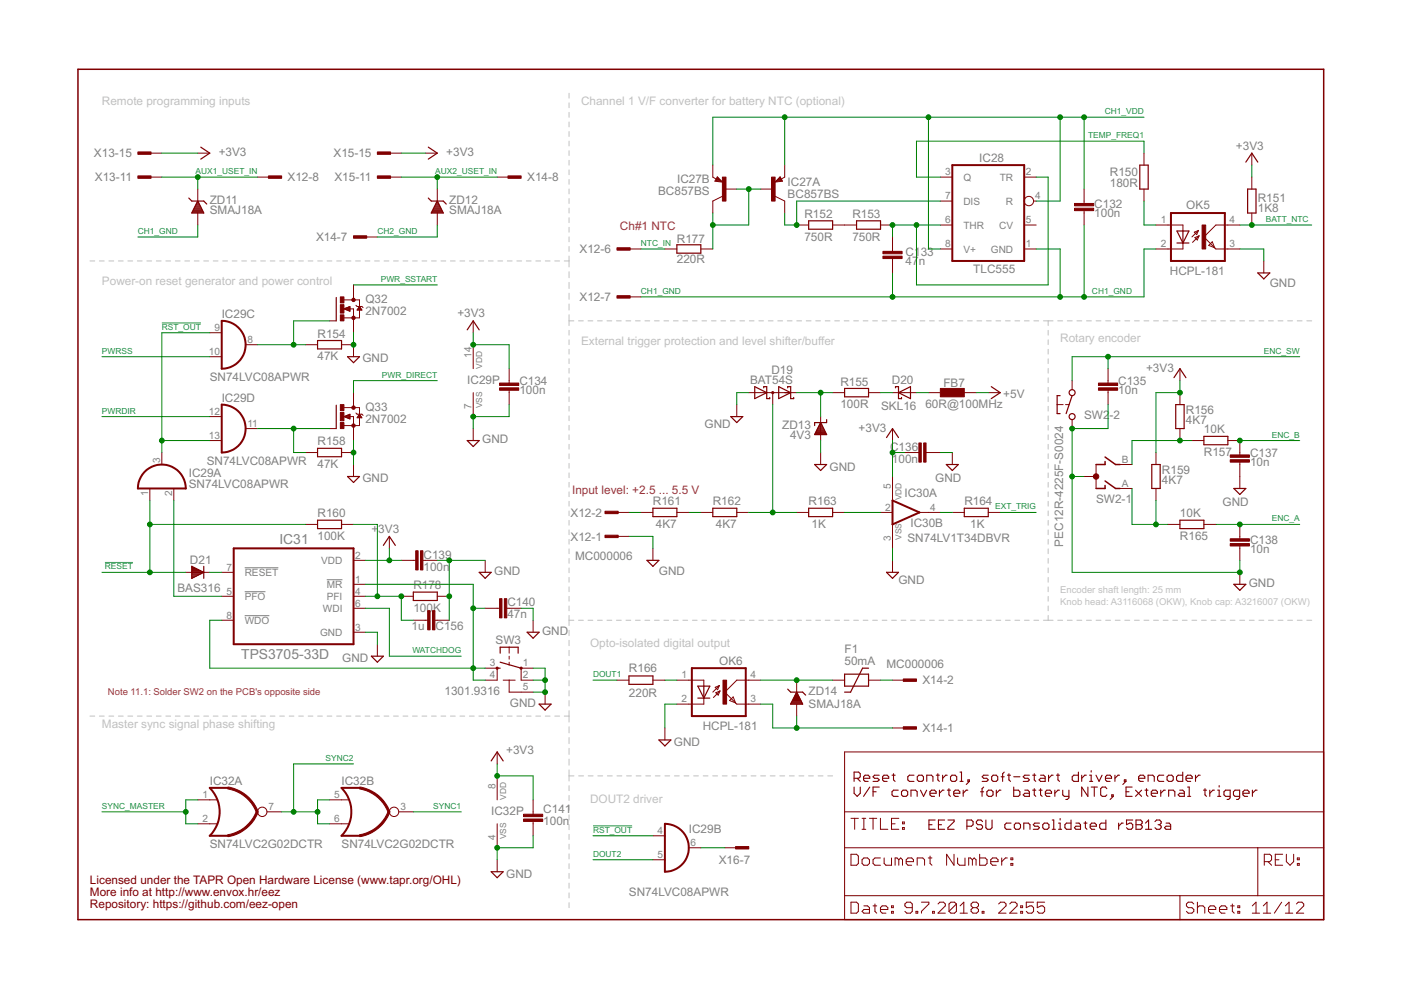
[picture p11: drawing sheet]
<svg xmlns="http://www.w3.org/2000/svg" width="297mm" height="210mm" viewBox="0 0 297 210" stroke-linecap="round" stroke-linejoin="round" font-family="sans-serif">
<g fill="none" stroke="#c0c0c0" stroke-width=".21">
<path d="M120.6 19.8v1M120.6 21.8v1M120.6 23.8v1.1M120.6 25.9v1M120.6 27.9v1M120.6 29.9v1M120.6 32v1M120.6 34v1M120.6 36v1M120.6 38.1v1M19.1 55.3h1M21.1 55.3h1"/>
<path d="M23.1 55.3h1M25.1 55.3h1M27.1 55.3h1M29.1 55.3h1M31.1 55.3h1.1M33.1 55.3h1.1M35.2 55.3h1M37.2 55.3h1M39.2 55.3h1M41.2 55.3h1M43.2 55.3h1M45.2 55.3h1"/>
<path d="M47.2 55.3h1M49.2 55.3h1M51.2 55.3h1.1M53.3 55.3h1M55.3 55.3h1M57.3 55.3h1M59.3 55.3h1M61.3 55.3h1M63.3 55.3h1M65.3 55.3h1M67.4 55.3h.9M69.4 55.3h1"/>
<path d="M71.4 55.3h1M73.4 55.3h1M75.4 55.3h1M77.4 55.3h1M79.4 55.3h1M81.4 55.3h1M83.4 55.3h1.1M85.4 55.3h1.1M87.5 55.3h1M89.5 55.3h1M91.5 55.3h1M93.5 55.3h1"/>
<path d="M95.5 55.3h1M97.5 55.3h1M99.5 55.3h1M101.5 55.3h1.1M103.5 55.3h1.1M105.6 55.3h1M107.6 55.3h1M109.6 55.3h1M111.6 55.3h1M113.6 55.3h1M115.6 55.3h1M117.6 55.3h1"/>
<path d="M119.6 55.3h1M120.6 40.1v1M120.6 42.1v1M120.6 44.1v1.1M120.6 46.2v1M120.6 48.2v1M120.6 50.2v1.1M120.6 52.3v1M120.6 54.3v2.3M120.6 57.6v1.3M120.6 59.9v1.3M120.6 62.2v1.3"/>
<path d="M120.6 64.5v1.2M120.6 66.7v2.3M120.6 70v1.1M120.6 72.1v1M120.6 74.1v1M120.6 76.1v1M120.6 78.1v1M120.6 68h1.1M122.7 68h1M124.7 68h1M126.7 68h1M128.7 68h1"/>
<path d="M130.7 68h1M132.7 68h1M134.7 68h1M136.7 68h1.1M138.7 68h1.1M140.8 68h1M142.8 68h1M144.8 68h1M146.8 68h1M148.8 68h1M150.8 68h1M152.8 68h1"/>
<path d="M154.9 68h1M156.9 68h1M158.9 68h1M160.9 68h1M162.9 68h1M164.9 68h1M166.9 68h1M168.9 68h1M170.9 68h1.1M173 68h1M175 68h1M177 68h1"/>
<path d="M179 68h1M181 68h1M183 68h1M185 68h1M187 68h1M189 68h1.1M191.1 68h1M193.1 68h1M195.1 68h1M197.1 68h1M199.1 68h1M201.1 68h1"/>
<path d="M203.1 68h1M205.1 68h1M207.1 68h1.1M209.1 68h1.1M211.2 68h1M213.2 68h1M215.2 68h1M217.2 68h1M219.2 68h1M221.2 68h2.1M222.2 68v1M222.2 70v1.1"/>
<path d="M222.2 72.1v1M222.2 74.1v1M222.2 76.1v1M222.2 78.1v1M224.3 68h1M226.3 68h1M228.3 68h1.1M230.4 68h1M232.4 68h1M234.4 68h1.1M236.5 68h1M238.5 68h1"/>
<path d="M240.5 68h1.1M242.5 68h1.1M244.6 68h1M246.6 68h1M248.6 68h1.1M250.7 68h1M252.7 68h1M254.7 68h1.1M256.8 68h1M258.8 68h1M260.8 68h1.1M262.8 68h1.1"/>
<path d="M264.9 68h1M266.9 68h1M268.9 68h1.1M271 68h1M273 68h1M275 68h1.1M277.1 68h1M120.6 80.1v1M120.6 82.1v1M120.6 84.1v1.1M120.6 86.1v1.1M120.6 88.2v1"/>
<path d="M120.6 90.2v1M120.6 92.2v1M120.6 94.2v1M120.6 96.2v1M120.6 98.3v1M222.2 80.1v1M222.2 82.1v1M222.2 84.1v1.1M222.2 86.1v1.1M222.2 88.2v1M222.2 90.2v1M222.2 92.2v1"/>
<path d="M222.2 94.2v1M222.2 96.2v1M222.2 98.3v1M120.6 100.3v1M120.6 102.3v1M120.6 104.3v1M120.6 106.3v1M120.6 108.3v1M120.6 110.3v1.1M120.6 112.4v1M120.6 114.4v1M120.6 116.4v1"/>
<path d="M120.6 118.4v1M222.2 100.3v1M222.2 102.3v1M222.2 104.3v1M222.2 106.3v1M222.2 108.3v1M222.2 110.3v1.1M222.2 112.4v1M222.2 114.4v1M222.2 116.4v1M222.2 118.4v1M120.6 120.4v1"/>
<path d="M120.6 122.4v1M120.6 124.4v1.1M120.6 126.4v1.1M120.6 128.5v1M120.6 130.5v2.1M120.6 133.6v1.2M120.6 135.8v1.1M120.6 137.9v1.1M120.6 131.5h1.1M122.7 131.5h1M124.7 131.5h1M126.7 131.5h1"/>
<path d="M128.7 131.5h1M130.7 131.5h1M132.7 131.5h1M134.7 131.5h1M136.7 131.5h1.1M138.7 131.5h1.1M140.8 131.5h1M142.8 131.5h1M144.8 131.5h1M146.8 131.5h1M148.8 131.5h1M150.8 131.5h1"/>
<path d="M152.8 131.5h1M154.9 131.5h1M156.9 131.5h1M158.9 131.5h1M160.9 131.5h1M162.9 131.5h1M164.9 131.5h1M166.9 131.5h1M168.9 131.5h1M170.9 131.5h1.1M173 131.5h1M175 131.5h1"/>
<path d="M177 131.5h1M179 131.5h1M181 131.5h1M183 131.5h1M185 131.5h1M187 131.5h1M189 131.5h1.1M191.1 131.5h1M193.1 131.5h1M195.1 131.5h1M197.1 131.5h1M199.1 131.5h1"/>
<path d="M201.1 131.5h1M203.1 131.5h1M205.1 131.5h1M207.1 131.5h1.1M209.1 131.5h1.1M211.2 131.5h1M213.2 131.5h1M215.2 131.5h1M217.2 131.5h1M219.2 131.5h1M221.2 131.5h2.1M222.2 120.4v1"/>
<path d="M222.2 122.4v1M222.2 124.4v1.1M222.2 126.4v1.1M222.2 128.5v1M222.2 130.5v1M224.3 131.5h1M226.3 131.5h1M228.3 131.5h1.1M230.4 131.5h1M232.4 131.5h1M234.4 131.5h1.1M236.5 131.5h1"/>
<path d="M238.5 131.5h1M240.5 131.5h1.1M242.5 131.5h1.1M244.6 131.5h1M246.6 131.5h1M248.6 131.5h1.1M250.7 131.5h1M252.7 131.5h1M254.7 131.5h1.1M256.8 131.5h1M258.8 131.5h1M260.8 131.5h1.1"/>
<path d="M262.8 131.5h1.1M264.9 131.5h1M266.9 131.5h1M268.9 131.5h1.1M271 131.5h1M273 131.5h1M275 131.5h1.1M277.1 131.5h1M19.1 151.8h1M21.1 151.8h1M23.1 151.8h1M25.1 151.8h1"/>
<path d="M27.1 151.8h1M29.1 151.8h1M31.1 151.8h1.1M33.1 151.8h1.1M35.2 151.8h1M37.2 151.8h1M39.2 151.8h1M41.2 151.8h1M43.2 151.8h1M45.2 151.8h1M47.2 151.8h1M49.2 151.8h1"/>
<path d="M51.2 151.8h1.1M53.3 151.8h1M55.3 151.8h1M57.3 151.8h1M59.3 151.8h1M61.3 151.8h1M63.3 151.8h1M65.3 151.8h1M67.4 151.8h.9M69.4 151.8h1M71.4 151.8h1M73.4 151.8h1"/>
<path d="M75.4 151.8h1M77.4 151.8h1M79.4 151.8h1M81.4 151.8h1M83.4 151.8h1.1M85.4 151.8h1.1M87.5 151.8h1M89.5 151.8h1M91.5 151.8h1M93.5 151.8h1M95.5 151.8h1M97.5 151.8h1"/>
<path d="M99.5 151.8h1M101.5 151.8h1.1M103.5 151.8h1.1M105.6 151.8h1M107.6 151.8h1M109.6 151.8h1M111.6 151.8h1M113.6 151.8h1M115.6 151.8h1M117.6 151.8h1M119.6 151.8h1M120.6 140v1.2"/>
<path d="M120.6 142.2v1.1M120.6 144.3v1.1M120.6 146.4v1.2M120.6 148.5v1.2M120.6 150.7v2.4M120.6 154.1v1.3M120.6 156.4v1.3M120.6 158.7v1.3M120.6 161v1.2M120.6 163.2v2.4M120.6 166.6v1M120.6 168.7v1"/>
<path d="M120.6 170.7v1.1M120.6 172.8v1M120.6 174.9v1M120.6 176.9v1.1M120.6 179v1M120.6 164.5h1.1M122.7 164.5h1M124.7 164.5h1.1M126.7 164.5h1.1M128.8 164.5h1M130.8 164.5h1M132.8 164.5h1.1"/>
<path d="M134.9 164.5h1M136.9 164.5h1M138.9 164.5h1.1M141 164.5h1M143 164.5h1M145 164.5h1M147.1 164.5h1M149.1 164.5h1M151.1 164.5h1M153.1 164.5h1.1M155.2 164.5h1M157.2 164.5h1"/>
<path d="M159.2 164.5h1.1M161.3 164.5h1M163.3 164.5h1M165.3 164.5h1.1M167.4 164.5h1M169.4 164.5h1M171.4 164.5h1.1M173.5 164.5h1M175.5 164.5h1M120.6 181v1.1M120.6 183.1v1.1M120.6 185.2v1"/>
<path d="M120.6 187.2v1.1M120.6 189.3v1.1M120.6 191.4v1"/>
</g>
<path d="M51.9 120.4h7.1M51.9 125.5h4.4M51.9 130.5h5.2M69.3 122.9h3.3" fill="none" stroke="#808080" stroke-width=".21"/>
<g fill="none" stroke="#800000" stroke-width=".23">
<path d="M181.1 165h1l.3-.3v-.7l-.3-.3h-1v2M181.1 166.9v1.3l.6 .6 .7-.6v-1.3M181.7 165l.7 .7M183.1 165h1.3v-.3l-.3-.3h-.7l-.3 .3v.7l.3 .3h.7M184.4 166.9l-1.3 1.9M185.1 167.9h.7M186.4 164.4h-1l-.3 .3 .3 .3h.7l.3 .4-.3 .3h-1M186.4 166.9h-1.3v1.9M187.1 165h1.3v-.3l-.3-.3h-.7l-.3 .3v.7l.3 .3h.7M189.1 164.4h.7M189.4 164v1.4l.4 .3M190.4 167.5h-1l-.3 .4v.6l.3 .3h1"/>
<path d="M191.1 167.9l.4-.4h.6l.3 .4v.6l-.3 .3h-.6l-.4-.3zM193.1 168.8v-1.3h1l.4 .4v.9M193.8 164.4h-1l-.3 .3v.7l.3 .3h1M194.5 164.7l.3-.3h.7l.3 .3v.7l-.3 .3h-.7l-.3-.3zM195.2 167.5l.6 1.3 .7-1.3M196.5 165.7v-1.3h1l.3 .3v1M197 174.9h.6M197.2 168.2h1.3v-.3l-.4-.4h-.6l-.3 .4v.6l.3 .3h.6M198.3 173.9h-1.3v1.9h1.3M198.5 164.4h.7M198.8 164v1.4l.4 .3M199 174.9h.6"/>
<path d="M199.2 167.5v1.3M199.9 164.4v1.3M200.2 167.5h-.4l-.6 .7M200.3 173.9h-1.3v1.9h1.3M200.8 164.4h-.3l-.6 .6M200.9 167.5h.6M201 173.9h1.3v.3l-1.3 1.3v.3h1.3M201.2 167.2v1.3l.3 .3M201.8 164.4h.7l.3 .3v.7l-.3 .3h-.7l-.3-.3v-.7zM202.2 168.2h1.3v-.3l-.3-.4h-.7l-.3 .4v.6l.3 .3h.7M203.5 163.7h.4v2M203.5 165.7h.7"/>
<path d="M204.2 167.5v1.3M205 175.2h1l.3-.3v-.7l-.3-.3h-1v1.9M205.2 167.5h-.3l-.7 .7M205.2 165.4h.3v.3h-.3zM205.5 165.7l-.6 .6M207.9 167.9h.7M208.3 174.2l-.3-.3h-.7l-.3 .3v.3l.3 .4h.7l.3 .3v.3l-.3 .3h-.7l-.3-.3M208.6 166.9l-.4 .3v1.6M209 173.9v1.6l.3 .3h.7l.3-.3v-1.6M209.5 164.4h-.9l-.4 .3 .4 .3h.6l.3 .4-.3 .3h-1M209.6 167.5h.6l.3 .4v.6l-.3 .3h-.6l-.4-.3v-.6zM210.6 164.4h.6l.3 .3v.7l-.3 .3h-.6l-.4-.3v-.7z"/>
<path d="M211.2 167.5v1.3M212.2 167.5h-.3l-.7 .7M212.3 164.7h.6M212.9 163.7l-.3 .3v1.7M213.6 164.4h.6M213.9 164v1.4l.3 .3M214.4 174.5h-1l-.4 .4v.6l.4 .3h1M214.9 164.7h1.3M214.9 166.9v1.9h1l.3-.3v-.6l-.3-.4h-1M215.4 174.5h.6l.4 .4v.6l-.4 .3h-.6l-.3-.3v-.6zM217.1 175.8v-1.3h.9l.4 .4v.9M217.3 167.5h.6l.3 .4v.9h-.9l-.4-.3 .4-.3h.9"/>
<path d="M218.2 164.4h-.9l-.4 .3 .4 .3h.6l.3 .4-.3 .3h-1M218.9 164.4h.7M218.9 167.5h.7M219.3 164v1.4l.3 .3M219.3 167.2v1.3l.3 .3M220.3 167.5h.7M220.4 174.5h-1l-.3 .4 .3 .3h.6l.4 .3-.4 .3h-.9M220.6 164.4h.7l.3 .3v1h-1l-.3-.3 .3-.4h1M220.6 167.2v1.3l.4 .3M221.4 174.5h.7l.3 .4v.6l-.3 .3h-.7l-.3-.3v-.6zM221.6 168.2h1.3v-.3l-.3-.4h-.6l-.4 .4v.6l.4 .3h.6M222.3 164.4v1.3"/>
<path d="M223.1 173.9h.3v1.9M223.1 175.8h.7M223.3 164.4h-.3l-.7 .6M223.6 167.5v1.3M224 164.4h.6M224.3 164v1.4l.3 .3M224.4 175.8h.7M224.4 174.5h.4v1.3M224.6 167.5h-.3l-.7 .7M224.8 173.5v.4M225.3 167.5v1l.4 .3h.9M226.6 167.5v1.7l-.3 .3h-.3"/>
<path d="M227.1 173.9v1.9h-1l-.3-.3v-.6l.3-.4h1M228.1 174.5h.7l.3 .4v.9h-1l-.3-.3 .3-.3h1M228.6 163.7v2h-.9l-.4-.3v-.7l.4-.3h.9M229.3 164.4v1.3M229.8 174.5h.7M230.1 174.2v1.3l.4 .3M230.3 164.4h-.3l-.7 .6M230.7 166.9v1.9l-1.4-1.9v1.9M231 165.7h.7M231 164.4h.4v1.3M231.1 175.2h1.4v-.3l-.4-.4h-.6l-.4 .4v.6l.4 .3h.6M231.4 163.4v.3"/>
<path d="M231.4 166.9h1.3M232 166.9v1.9M232.4 164.4l.6 1.3 .7-1.3M234.4 165h1.3v-.3l-.3-.3h-.7l-.3 .3v.7l.3 .3h.7M234.5 173.9v1.9h-1l-.3-.3v-.6l.3-.4h1M234.7 167.2l-.3-.3h-.7l-.3 .3v1.3l.3 .3h.7l.3-.3M235.7 168.5h.3v.3h-.3zM236 168.8l-.6 .7M236.4 164.4v1.3M237.2 174.5v1.3M237.4 164.4h-.4l-.6 .6M238.1 174.5h-.3l-.6 .7"/>
<path d="M238.4 165.4h.3v.3h-.3zM238.7 165.7l-.6 .6M238.7 167.9h.7M240 166.9h-1.3v1.9h1.3M240.2 173.9h-1.4v1l.7-.4h.3l.4 .4v.6l-.4 .3h-.6l-.4-.3M240.7 167.5l1.3 1.3M240.9 173.9h1l.3 .3v.3l-.3 .4 .3 .3v.3l-.3 .3h-1zM240.9 174.9h1M241.4 165h1.3v-.3l-.3-.3h-.7l-.3 .3v.7l.3 .3h.7M242 167.5l-1.3 1.3M242.8 167.5h.6M242.9 175.8h1.3"/>
<path d="M242.9 174.5l.6-.6v1.9M243.1 167.2v1.3l.3 .3M243.4 165.7v-1.3h1l.3 .3v1M244.1 168.2h1.3v-.3l-.3-.4h-.7l-.3 .4v.6l.3 .3h.7M244.9 174.2l.3-.3h.7l.3 .3v.3l-.3 .4M245.5 174.9h.4M245.9 174.9l.3 .3v.3l-.3 .3h-.7l-.3-.3M246.1 167.5v1.3M246.7 164.4h-.9l-.4 .3v.7l.4 .3h.9M247.1 167.5h-.3l-.7 .7M247.2 174.5h.7l.3 .4v.9h-1l-.3-.3 .3-.3h1M247.4 164.7l.4-.3h.6l.4 .3v.7l-.4 .3h-.6l-.4-.3z"/>
<path d="M247.8 168.8v-1.3h1l.3 .4v.9M250.1 167.5h.7l.3 .4v.9h-1l-.3-.3 .3-.3h1M250.8 163.7v2h-1l-.4-.3v-.7l.4-.3h1M251.5 165h1.3v-.3l-.3-.3h-.7l-.3 .3v.7l.3 .3h.7M251.8 166.9h.3v1.9M251.8 168.8h.7M253.5 164.4v1.3M254.5 164.4h-.4l-.6 .6M255.2 167.5h.6M255.5 167.2v1.3l.3 .3M256.5 167.5v1.3M257.5 167.5h-.3l-.7 .7"/>
<path d="M258.2 167.5h.3v1.3M258.2 168.8h.6M258.5 166.6v.3M260.8 168.8h-1l-.3-.3v-.6l.3-.4h1v1.7l-.3 .3h-.3M262.8 168.8h-.9l-.4-.3v-.6l.4-.4h.9v1.7l-.3 .3h-.3M263.5 168.2h1.3v-.3l-.3-.4h-.6l-.4 .4v.6l.4 .3h.6M265.5 167.5v1.3M266.5 167.5h-.3l-.7 .7"/>
</g>
<g fill="none" stroke="#800000" stroke-width=".42">
<path d="M201.9 35h15.2v20.3h-15.2zM248.3 45.2h11.4v10.1h-11.4zM47 68a5.1 5.1 0 0 1 5.1 5.1 5.1 5.1 0 0 1-5.1 5.1zM47 85.8a5.1 5.1 0 0 1 5.1 5.1 5.1 5.1 0 0 1-5.1 5zM30.6 100.1a5.1 5.1 0 0 1 5.6-1.2 5.1 5.1 0 0 1 3.2 4.7h-10.2a5.1 5.1 0 0 1 1.4-3.5zM49.6 116.3h25.4v20.3h-25.4zM189.2 106.1l5.7 2.5-5.7 2.6zM146.7 141.7h11.4v10.1h-11.4zM48.3 167h-3.8a7.2 7.2 0 0 1 0 10.2h3.8M76.2 167h-3.8a7.2 7.2 0 0 1 0 10.2h3.8M141 174.7a5.1 5.1 0 0 1 5 5 5.1 5.1 0 0 1-5 5.1z"/>
<circle cx="163.8" cy="83.2" r=".13"/>
<circle cx="105.4" cy="141.7" r=".13"/>
<circle cx="110.5" cy="141.7" r=".13"/>
</g>
<g fill="none" stroke="#800000" stroke-width=".21">
<path d="M31.8 37.5h2.5M31.8 32.5h2.5M41.9 32.5h2.6M54.6 37.5h2.6M82.5 37.5h2.6M82.5 32.5h2.6M90.2 32.5h2.5M105.4 37.5h2.5M151.1 35v2.5l.7 .5M152.1 37.5l1.1 1.1-1.6-.2zM165.4 37.5l.5 .9-1.6 .2zM166.4 35v2.5l-.8 .5"/>
<path d="M199.4 37.5h2.5M217.1 37.5h2.6M242.5 32.5v2.5M265.4 32.5v2.5M265.4 37.5v2.6M41.9 40.1v2.5M41.9 45.2v2.5M77.5 50.2h2.5M92.7 40.1v2.5M92.7 45.2v2.5M133.3 52.8h2.6M141 52.8h2.5"/>
<path d="M148.6 52.8h2.5M153.2 41.6l-2.1 1v2.6M153.7 40.1h2.5M161.3 40.1h2.5M164.3 41.6l2.1 1v2.6M168.9 47.7h2.5M176.5 47.7h5.1M186.7 47.7h2.5M189.2 50.2v3.1M189.2 54.8v3.1M199.4 42.6h2.5M199.4 47.7h2.5"/>
<path d="M199.4 52.8h2.5M217.1 47.7h2.6M217.1 52.8h2.6M219.1 42.6h.6M229.8 40.1v3M229.8 44.7v3M242.5 40.1v2.5M245.1 47.7h5.7v1.3M250.8 51.5v1.3h-5.7M253.2 49.2l.9-.3-.4 .8zM253.3 50.4l.9-.4-.3 .9zM254.1 48.9l-1.4 1.3"/>
<path d="M254.2 50l-1.4 1.4M257 51.3l.5 1.2-1.2-.5zM262.9 47.7h-5.1l-2.6 2.5 2.6 2.6h5.1M265.4 45.2v2.5M267.9 55.3v2.6M44.5 70.5h2.5M44.5 75.6h2.5M52.1 73.1h2.5M64.8 73.1h2.5M69.9 68h1.4M72.4 73.1h2.6v2.5M72.9 65.5l1.3-.5v1z"/>
<path d="M72.9 63.6h3.3v3.8h-3.3M73 65.4h1.2M73.1 65.6h1.1M73.3 65.3h.9M73.4 65.7h.8M73.6 65.2h.6M73.7 65.8h.5M73.9 65.1h.3M74 65.9h.2M74.1 65.5h.9v5M75 60.4v3.2M75.5 64.7l.2 .3h1l.3 .2"/>
<path d="M75.7 65.7h1M75.8 65.6h.8M75.9 65.4h.6M76 65.3h.5M76.1 65.2h.3M76.1 65.1h.2M76.2 65l.5 .7h-1zM100.3 68v2.5M100.3 73.1v5.1M107.9 78.2v3M133.3 62.9h2.6M234.9 78.2v3"/>
<path d="M250.2 78.2v2.5M34.3 95.9v2.6M44.5 88.3h2.5M44.5 93.4h2.5M52.1 90.9h2.5M64.8 95.9h2.5M69.9 90.9h1.4M72.4 95.9h2.6M72.9 88.3l1.3-.5v1zM72.9 86.4h3.3v3.8h-3.3M73 88.4h1.2M73.1 88.2h1.1"/>
<path d="M73.3 88.5h.9M73.4 88.1h.8M73.6 88.6h.6M73.7 88h.5M73.9 88.7h.3M74 87.9h.2M74.1 88.3h.9v5.1M75 83.2v3.2M75 98.5v2.5M75.5 87.6l.2 .2h1l.3 .3M75.8 88.5h.8M75.9 88.4h.7"/>
<path d="M75.9 88.2h.6M76 88.1h.4M76.1 88h.2M76.2 87.9h.1M76.2 87.8l.5 .8h-1zM100.3 83.2v5.1M100.3 90.9v2.5M107.9 82.7v3.1M156.2 85.8v2.5M158.7 83.2h10.2M163.8 83.2v2.6M174 88.3v5.1"/>
<path d="M174 95.9v2.6M176.5 83.2h2.6M184.1 83.2h2.6M189.2 90.9v2.5M189.2 83.2h5.1M191.8 95.9h3M196.3 95.9h3.1M196.8 83.2h2.6M201.9 95.9v2.6M204.4 83.2h2.6M209.5 83.2h2.6M224.1 85.8h1.3"/>
<path d="M225.9 85.8h.8M227.3 80.7v1.9M227.3 89v1.9M232.4 98.5v5.1M234.9 82.7v3.1M237.5 98.5h2.5M245.1 95.9v2.6M250.2 83.2v2.6M250.2 90.9v2.5M252.7 93.4h2.5M260.3 93.4h2.6v3.1M262.9 98v5.6"/>
<path d="M31.8 103.6v2.5M36.9 103.6v2.5M64.8 111.2h2.5M72.4 111.2h2.6M75 118.8h2.5M82.5 113.7v2.6M85.1 118.8h3M89.7 118.8h3M102.9 118.8v2.5M130.8 108.6h2.5M130.8 113.7h2.5M135.9 108.6h2.5"/>
<path d="M138.4 116.3v2.5M143.5 108.6h2.5M148.6 108.6h2.5M156.2 108.6h2.5M168.9 108.6h2.5M176.5 108.6h2.6M186.7 108.6h2.5M189.2 101v5.1M189.2 111.2v5.1M189.2 118.8v2.5M194.9 108.6h4.5M201.9 108.6h2.5"/>
<path d="M209.5 108.6h2.6M229.8 101h2.6M237.5 103.6h2.5M245.1 103.6v2.5M247.6 111.2h2.6M255.2 111.2h2.6M262.9 111.2v3M262.9 115.8v3M39.4 121.3h5.1M47 126.4h2.6M47 121.3h2.6M47 131.5h2.6"/>
<path d="M75 123.9h2.5M75 126.4h2.5M75 129h2.5M75 134h2.5M80 136.6v2.5M85.1 126.4h2.5M87.6 131.5h3.1M92.2 131.5h3M92.7 126.4h2.5M102.9 129h3M107.4 129h3.1M107.9 137.2v1.3"/>
<path d="M107.9 139.1v.7M113 131.5v2.5M262.9 121.3v2.6M102.9 141.7h2.5v2.5h-2.5M105.4 159.4v2.6M106.7 144.2h2.5M107.9 140.4v.6M107.9 144.2v2.5h5.1M113 141.7h-2.5v2.5h2.5M115.6 146.7v2.6M130.8 144.2h2.5M138.4 144.2h2.6"/>
<path d="M141 154.3v2.6M143.5 144.2h5.7v1.3M149.2 148v1.3h-5.7M151.6 145.7l.9-.3-.4 .8zM151.8 146.9l.9-.4-.4 .9zM152.5 145.4l-1.4 1.3M152.7 146.5l-1.4 1.4M155.4 147.8l.6 1.2-1.3-.5zM161.3 144.2h-5.1l-2.5 2.5 2.5 2.6h5.1M168.9 144.2v2.5M168.9 149.3v2.5M176.5 144.2h2.6"/>
<path d="M179.1 159.4h101.5v35.6h-101.5zM184.1 144.2h2.6M189.2 144.2h2.6M189.2 154.3h2.6M41.9 174.7h4.1M41.9 169.6h4.1M56.6 172.1h3.1M69.9 174.7h4M69.9 169.6h4M84.5 172.1h3.1M105.4 164.5v5.1M105.4 174.7v5"/>
<path d="M113 169.6v3M113 174.2v3M138.4 177.2h2.6M146 179.7h2.6M153.7 179.7h2.5M179.1 179.7h101.5M179.1 172.1h101.5M180.4 173.5h1.6M181.2 173.5v2.3M182.8 173.5h.8M182.8 175.8h.8M183.2 173.5v2.3"/>
<path d="M184.3 173.5h1.6M185.1 173.5v2.3M186.7 173.5v2.3h1.5M189 174.7h.8M190.6 173.5h-1.6v2.3h1.6M191.3 175.5h.4v.3h-.4zM191.3 174.3h.4v.4h-.4zM266.7 179.7v10.2M105.4 182.3v2.5M138.4 182.3h2.6M179.1 189.9h101.5M180.4 181.1h1.2l.4 .4v1.6l-.4 .4h-1.2z"/>
<path d="M180.4 191.3h1.2l.4 .4v1.5l-.4 .4h-1.2zM182.8 182.3l.4-.4h.7l.4 .4v.8l-.4 .4h-.7l-.4-.4zM183.2 192.1h.7l.4 .3v1.2h-1.1l-.4-.4 .4-.4h1.1M185.1 192.1h.8M185.5 191.7v1.5l.4 .4M186.7 192.8h1.5v-.4l-.4-.3h-.8l-.3 .3v.8l.3 .4h.8M186.7 181.9h-1.2l-.4 .4v.8l.4 .4h1.2M187.5 181.9v1.2l.3 .4h1.2v-1.6M189 193.2h.4v.4h-.4zM189 192.1h.4v.3h-.4zM190.6 182.3l-.4-.4h-.4v1.6M190.6 182.3l.4-.4 .3 .4v1.2"/>
<path d="M190.6 182.3v1.2M192.1 182.7h1.6v-.4l-.4-.4h-.8l-.4 .4v.8l.4 .4h.8M193.4 192.4h-1.1l-.4-.3v-.4l.4-.4h.7l.4 .4v1.5l-.4 .4h-.7l-.4-.4M194.2 193.2h.4v.4h-.4zM194.5 183.5v-1.6h1.1l.4 .4v1.2M195.4 191.3h1.5v.4l-1.5 1.5v.4M196.8 181.9h.8M197.2 181.5v1.6l.4 .4M197.7 193.2h.4v.4h-.4zM198.9 191.7l.4-.4h.7l.4 .4v.4l-1.5 1.5h1.5M202.3 181.1v2.4l-1.6-2.4v2.4M202.8 191.7v1.5l-.4 .4h-.8l-.4-.4"/>
<path d="M202.8 191.7l-.4-.4h-.8l-.4 .4v1.5M202.8 191.7l-1.6 1.5M203 181.9v1.2l.4 .4h1.2v-1.6M203.6 193.6h1.5M203.6 192.1l.7-.8v2.3M206.2 182.3l-.4-.4h-.4v1.6M206.2 182.3v1.2M206.2 182.3l.3-.4 .4 .4v1.2M206.3 192.4l-.4 .4v.4l.4 .4h.8l.4-.4v-.4l-.4-.4M206.3 192.4l-.4-.3v-.4l.4-.4h.8l.4 .4v.4l-.4 .3M206.3 192.4h.8M207.7 181.1v2.4h1.2l.4-.4v-.8l-.4-.4h-1.2"/>
<path d="M208.2 193.2h.4v.4h-.4zM210.1 182.7h1.5v-.4l-.4-.4h-.8l-.3 .4v.8l.3 .4h.8M211.7 191.7l.4-.4h.8l.4 .4v.4l-1.6 1.5h1.6M212.4 181.9v1.6M213.6 181.9h-.4l-.8 .8M214.1 191.7l.4-.4h.7l.4 .4v.4l-1.5 1.5h1.5M214.3 183.1h.4v.4h-.4zM214.3 181.9h.4v.4h-.4zM216.4 193.2h.4v.4h-.4zM216.4 192.1h.4v.3h-.4zM219.1 191.3h-1.5v1.1l.8-.3h.4l.3 .3v.8l-.3 .4h-.8l-.4-.4M221.5 191.3h-1.6v1.1l.8-.3h.4l.4 .3v.8l-.4 .4h-.8l-.4-.4"/>
<path d="M250.2 189.9v5.1M253.1 191.7l-.4-.4h-.8l-.4 .4v.4l.4 .3h.8l.4 .4v.4l-.4 .4h-.8l-.4-.4M253.9 192.4l.4-.3h.8l.3 .3v1.2M253.9 191.3v2.3M256.2 192.8h1.6v-.4l-.4-.3h-.8l-.4 .3v.8l.4 .4h.8M258.6 192.8h1.5v-.4l-.4-.3h-.7l-.4 .3v.8l.4 .4h.7M260.9 192.1h.8M261.3 191.7v1.5l.4 .4M262.4 193.2h.4v.4h-.4zM262.4 192.1h.4v.3h-.4zM265.5 193.6h1.6M265.5 192.1l.8-.8v2.3"/>
<path d="M267.8 193.6h1.6M267.8 192.1l.8-.8v2.3M268.1 182.7h1.1l.4-.4v-.8l-.4-.4h-1.1v2.4M268.8 182.7l.8 .8M270.4 182.3h.8M271.7 191.3l-1.5 2.3M271.9 181.1h-1.5v2.4h1.5M272.5 193.6h1.6M272.5 192.1l.8-.8v2.3M272.7 181.1v1.6l.8 .8 .8-.8v-1.6M274.9 191.7l.4-.4h.7l.4 .4v.4l-1.5 1.5h1.5M275.1 183.1h.4v.4h-.4z"/>
<path d="M275.1 181.9h.4v.4h-.4z"/>
<circle cx="218.1" cy="42.6" r=".99"/>
<circle cx="55.6" cy="172.1" r=".99"/>
<circle cx="83.5" cy="172.1" r=".99"/>
</g>
<g fill="none" stroke="#800000" stroke-width=".25">
<path d="M42.6 31.2l1.9 1.3-1.9 1.2M90.8 31.2l1.9 1.3-1.9 1.2M152.1 38.2h.4l-.4-.3-.2 .4 1 .1-.8-.7-.3 .6M165.4 38.2h-.4l.4-.3 .2 .4-1 .1 .8-.7 .3 .6M241.7 35h1.7v5.1h-1.7zM264.1 34.4l1.3-1.9 1.3 1.9M40 42l.7 .6h2.5l.6 .7M40.7 45h2.4M40.9 44.8h2.1M41 44.6h1.9M41.1 44.3h1.7M41.2 44.1h1.5"/>
<path d="M41.3 43.9h1.3M41.4 43.7h1.1M41.5 43.5h.8M41.6 43.2h.6M41.7 43h.4M41.8 42.8h.2M41.9 42.6l1.3 2.6h-2.5zM90.8 42l.6 .6h2.6l.6 .7M91.5 45h2.4M91.6 44.8h2.2M91.8 44.6h1.9M91.9 44.3h1.7"/>
<path d="M92 44.1h1.5M92.1 43.9h1.2M92.2 43.7h1M92.3 43.5h.8M92.4 43.2h.6M92.5 43h.4M92.6 42.8h.2M92.7 42.6l1.3 2.6h-2.6zM143.5 51.9h5.1v1.8h-5.1zM171.4 46.8h5.1v1.8h-5.1zM181.6 46.8h5.1v1.8h-5.1zM249.5 49h2.6l-1.3 2.5z"/>
<path d="M249.5 51.5h2.6M250.8 49v2.5M264.5 40.1h1.8v5.1h-1.8zM266.7 57.9h2.5l-1.3 1.2zM67.3 72.2h5.1v1.8h-5.1zM71.3 63.1v4.9M73.7 75.6h2.5l-1.2 1.3zM99.1 69.9l1.2-1.9 1.3 1.9M67.3 95.1h5.1v1.7h-5.1zM71.3 85.9v5M99.1 93.4h2.5l-1.3 1.3zM154.9 88.3h2.6l-1.3 1.3z"/>
<path d="M160 82l2.6 1.2-2.6 1.3zM161.9 82.2v-.2h.7v2.5h.6v-.2M165.1 82l2.5 1.2-2.5 1.3zM167 82.2v-.2h.6v2.5h.7v-.2M172.7 98.5h2.6l-1.3 1.3zM172.8 91.9h2.3M173 91.7h2M173.1 91.4h1.8M173.2 91.2h1.6M173.3 91h1.4M173.4 90.8h1.2M173.5 90.6h1"/>
<path d="M173.6 90.3h.7M173.7 90.1h.5M173.8 89.9h.3M173.9 89.7h.1M174 89.6l1.3 2.5h-2.6zM175.3 89v.6h-2.6v.6M179.1 82.4h5v1.7h-5zM188 92.8l1.2-1.9 1.3 1.9M189.9 82.2v-.2h.6v2.5h.6v-.2M190.5 83.2l2.5-1.2v2.5zM200.6 98.5h2.6l-1.3 1.3zM210.2 82l1.9 1.2-1.9 1.3"/>
<path d="M224.8 83.9h-.7v3.8h.7M227.3 83.9l-1.3 3.8M244.2 98.5h1.8v5.1h-1.8zM248.9 80.1l1.3-1.9 1.2 1.9M249.3 85.8h1.8v5.1h-1.8zM255.2 92.5h5.1v1.8h-5.1zM67.3 110.3h5.1v1.8h-5.1zM73.7 101h2.5l-1.2 1.3zM81.3 115.6l1.2-1.9 1.3 1.9M137.2 118.8h2.5l-1.3 1.3zM138.4 107.8h5.1v1.7h-5.1zM151.1 107.8h5.1v1.7h-5.1z"/>
<path d="M171.4 107.8h5.1v1.7h-5.1zM204.4 107.8h5.1v1.7h-5.1zM250.2 110.3h5v1.8h-5zM261.6 103.6h2.5l-1.2 1.2zM40.7 120.1l2.5 1.2-2.5 1.3zM40.7 122.6h.1M40.7 122.3h.5M40.7 122.1h1M40.7 121.9h1.4M40.7 121.7h1.9M40.7 121.4h2.3M40.7 121.2h2.2"/>
<path d="M40.7 121h1.8M40.7 120.8h1.4M40.7 120.5h.9M40.7 120.3h.5M40.7 120.1h.1M43.2 120.1v2.5M78.7 139.1h2.6l-1.3 1.3zM87.6 125.5h5.1v1.8h-5.1zM101.6 121.3h2.5l-1.2 1.3zM106 138.5v-1.3h3.9v1.3M111.8 134h2.5l-1.3 1.3zM188 121.3h2.5l-1.3 1.3z"/>
<path d="M261.6 123.9h2.5l-1.2 1.3zM105.4 141.7h.6M106 140.4l4.5 1.3M114.3 149.3h2.5l-1.2 1.3zM133.3 143.3h5.1v1.8h-5.1zM139.7 156.9h2.5l-1.2 1.3zM148 145.5h2.5l-1.3 2.5zM148 148h2.5M149.2 145.5v2.5M167 146.1l.6 .6h2.6l.6 .7M167.7 149.2h2.4M167.8 149h2.2"/>
<path d="M167.9 148.8h2M168 148.5h1.8M168.1 148.3h1.6M168.2 148.1h1.4M168.3 147.9h1.2M168.4 147.7h1M168.6 147.4h.6M168.7 147.2h.4M168.8 147h.2M168.9 146.7l1.3 2.6h-2.6zM179.1 142.9h5v2.6h-5zM184.1 141.7h-1.2l-2.6 5h-1.2"/>
<path d="M104.1 161.3l1.3-1.9 1.3 1.9M104.1 184.8h2.6l-1.3 1.3z"/>
<circle cx="227.3" cy="83.2" r=".64"/>
<circle cx="227.3" cy="88.3" r=".64"/>
</g>
<g fill="#800000" stroke="#800000" stroke-width=".21">
<path d="M187.2 53.3h4.1v.5h-4.1z"/>
<path d="M187.2 54.3h4.1v.5h-4.1z"/>
<path d="M227.8 44.2h4.1v.5h-4.1z"/>
<path d="M227.8 43.1h4.1v.5h-4.1z"/>
<path d="M163.6 37.5h.7v5.1h-.7z"/>
<path d="M153.2 37.5h.7v5.1h-.7z"/>
<path d="M254.9 47.7h.7v5.1h-.7z"/>
<path d="M195.8 93.9h.5v4.1h-.5z"/>
<path d="M194.8 93.9h.5v4.1h-.5z"/>
<path d="M199.4 82.4h5v1.7h-5z"/>
<path d="M29.2 37.3h2.8v.5h-2.8z"/>
<path d="M29.2 32.2h2.8v.5h-2.8z"/>
<path d="M80 37.3h2.8v.5h-2.8z"/>
<path d="M80 32.2h2.8v.5h-2.8z"/>
<path d="M56.9 37.3h2.8v.5h-2.8z"/>
<path d="M128.3 113.5h2.8v.5h-2.8z"/>
<path d="M128.3 108.4h2.8v.5h-2.8z"/>
<path d="M72.2 66.8h.7v1.2h-.7z"/>
<path d="M72.2 62.9h.7v1.3h-.7z"/>
<path d="M72.2 64.6h.7v1.8h-.7z"/>
<path d="M72.2 89.6h.7v1.3h-.7z"/>
<path d="M72.2 85.8h.7v1.3h-.7z"/>
<path d="M72.2 87.4h.7v1.8h-.7z"/>
<path d="M88.1 116.8h.5v4h-.5z"/>
<path d="M89.2 116.8h.5v4h-.5z"/>
<path d="M105.9 126.9h.5v4.1h-.5z"/>
<path d="M106.9 126.9h.5v4.1h-.5z"/>
<path d="M130.8 62.7h2.8v.5h-2.8z"/>
<path d="M130.8 52.5h2.8v.5h-2.8z"/>
<path d="M105.9 81.2h4.1v.5h-4.1z"/>
<path d="M105.9 82.2h4.1v.5h-4.1z"/>
<path d="M111 173.7h4.1v.5h-4.1z"/>
<path d="M111 172.6h4.1v.5h-4.1z"/>
<path d="M260.8 96.5h4.1v.5h-4.1z"/>
<path d="M260.8 97.5h4.1v.5h-4.1z"/>
<path d="M260.8 115.3h4.1v.5h-4.1z"/>
<path d="M260.8 114.2h4.1v.5h-4.1z"/>
<path d="M153.3 144.2h.8v5.1h-.8z"/>
<path d="M107.7 37.3h2.8v.5h-2.8z"/>
<path d="M75 50h2.7v.5h-2.7z"/>
<path d="M191.5 144h2.8v.5h-2.8z"/>
<path d="M191.5 154.1h2.8v.5h-2.8z"/>
<path d="M156 179.5h2.7v.5h-2.7z"/>
<path d="M232.9 81.2h4.1v.5h-4.1z"/>
<path d="M232.9 82.2h4.1v.5h-4.1z"/>
<path d="M91.7 129.5h.5v4h-.5z"/>
<path d="M90.7 129.5h.5v4h-.5z"/>
</g>
<path d="M16.5 14.7h264.1v180.3h-264.1zM234.3 97.9v.6h-1.9M234.3 96.9l2.2 1.6h1M234.3 102.9v.7h-1.9M234.3 102l2.2 1.6h1" fill="none" stroke="#800000" stroke-width=".32"/>
<g fill="#800000" stroke="#800000" stroke-width=".21">
<path d="M48.3 177a7.8 7.8 0 0 0 6.1-5l.3 .1a8.2 8.2 0 0 1-6.4 5.3z" fill-rule="evenodd"/>
<path d="M48.3 166.9a8.2 8.2 0 0 1 6.4 5.2l-.3 .2a7.9 7.9 0 0 0-6.1-5z" fill-rule="evenodd"/>
<path d="M76.2 177a7.8 7.8 0 0 0 6.1-5l.4 .1a8.2 8.2 0 0 1-6.4 5.3z" fill-rule="evenodd"/>
<path d="M76.3 166.9a8.2 8.2 0 0 1 6.4 5.2l-.4 .2a7.9 7.9 0 0 0-6.1-5z" fill-rule="evenodd"/>
<circle cx="75" cy="63.6" r=".36"/>
<circle cx="75" cy="67.4" r=".36"/>
<circle cx="75" cy="86.4" r=".36"/>
<circle cx="75" cy="90.2" r=".36"/>
<circle cx="232.4" cy="101" r=".57"/>
</g>
<g fill="none" stroke="#008000" stroke-width=".21">
<path d="M34.3 37.5h20.3M34.3 32.5h7.6M41.9 37.5v2.6M85.1 37.5h20.3M85.1 32.5h5.1M92.7 37.5v2.6M166.4 24.8v10.2M196.8 24.8v28h2.6M219.7 37.5h2.5v22.9h-27.9v-12.7M224.8 24.8v17.8h-5.1M229.8 24.8v15.3M242.5 32.5v-2.6h-48.2v7.6h5.1"/>
<path d="M242.5 24.8h-91.4v10.2M265.4 35v2.5M41.9 47.7v2.5h-12.7M92.7 47.7v2.5h-12.7M135.9 52.8h5.1M151.1 45.2v7.6M156.2 40.1h5.1M158.7 40.1v7.6h-7.6M189.2 57.9v5M199.4 42.6h-30.5v5.1h-2.5v-2.5M199.4 47.7h-10.2v2.5M219.7 52.8h5.1v10.1"/>
<path d="M229.8 47.7v15.2M242.5 42.6v5.1h2.6M245.1 52.8h-2.6v10.1h-106.6M262.9 47.7h15.2M262.9 52.8h5v2.5M21.6 75.6h22.9M44.5 70.5h-10.2v25.4M54.6 73.1h10.2M69.9 68h-7.6v5.1M75 60.4h17.7M75 70.5v2.6M100.3 70.5v2.6h7.6v5.1"/>
<path d="M234.9 75.6v2.6M275.6 75.6h-48.3v5.1M21.6 88.3h22.9M34.3 93.4h10.2M54.6 90.9h15.3M62.3 90.9v5h2.5M75 93.4v5.1M92.7 80.7h-17.7v2.5M107.9 85.8v2.5h-7.6v2.6M158.7 83.2h-2.5v2.6M163.8 85.8v22.8M168.9 83.2h7.6"/>
<path d="M174 83.2v5.1M174 93.4v2.5M186.7 83.2h2.5M189.2 93.4v7.6M189.2 95.9h2.6M194.3 83.2h2.5M199.4 95.9h2.5M207 83.2h2.5M234.9 85.8v5.1h-7.6v30.4h35.6v-2.5M250.2 80.7v2.5h-5.1v12.7M252.7 93.4h-12.7v5.1M262.9 93.4h12.7"/>
<path d="M31.8 106.1v15.2M31.8 111.2h33M36.9 106.1v20.3h10.1M75 111.2h5v15.2M77.5 118.8h7.6M82.5 116.3v2.5M92.7 118.8h10.2M95.2 118.8v12.7M133.3 113.7h5.1v2.6M133.3 108.6h2.6M146 108.6h2.6M158.7 108.6h10.2"/>
<path d="M179.1 108.6h7.6M189.2 116.3v2.5M199.4 108.6h2.5M212.1 108.6h7.6M227.3 101h2.5M240 103.6v7.6h7.6M245.1 106.1v5.1M257.8 111.2h17.8M21.6 121.3h17.8M44.5 121.3h2.5M47 131.5h-2.5v10.2h58.4M77.5 134h2.5v2.6"/>
<path d="M77.5 123.9h22.8v20.3h2.6M77.5 129h5v10.1h15.3M77.5 126.4h7.6v5.1h2.5M100.3 129h2.6M110.5 129h2.5v2.5M113 141.7h2.6v5h-2.6M113 144.2h2.6M125.7 144.2h5.1M141 144.2h2.5M143.5 149.3h-2.5v5M161.3 144.2h15.2M161.3 149.3h2.5v5h25.4"/>
<path d="M168.9 151.8v2.5M186.7 144.2h2.5M21.6 172.1h17.8M41.9 169.6h-2.5v5.1h2.5M59.7 172.1h7.6M69.9 169.6h-2.6v5.1h2.6M75 162h-12.7v10.1M87.6 172.1h10.2M105.4 162v2.5h7.6v5.1M113 177.2v2.5h-7.6v2.6M125.7 177.2h12.7M148.6 179.7h5.1"/>
<path d="M125.7 182.3h12.7"/>
</g>
<g fill="#008000" stroke="#008000" stroke-width=".21">
<circle cx="194.3" cy="47.7" r=".51"/>
<circle cx="189.2" cy="47.7" r=".51"/>
<circle cx="168.9" cy="47.7" r=".51"/>
<circle cx="75" cy="73.1" r=".51"/>
<circle cx="75" cy="95.9" r=".51"/>
<circle cx="95.2" cy="118.8" r=".51"/>
<circle cx="95.2" cy="126.4" r=".51"/>
<circle cx="115.6" cy="144.2" r=".51"/>
<circle cx="115.6" cy="146.7" r=".51"/>
<circle cx="100.3" cy="88.3" r=".51"/>
<circle cx="105.4" cy="179.7" r=".51"/>
<circle cx="262.9" cy="121.3" r=".51"/>
<circle cx="227.3" cy="101" r=".51"/>
<circle cx="227.3" cy="90.9" r=".51"/>
<circle cx="189.2" cy="95.9" r=".51"/>
<circle cx="82.5" cy="118.8" r=".51"/>
<circle cx="100.3" cy="73.1" r=".51"/>
<circle cx="105.4" cy="164.5" r=".51"/>
<circle cx="250.2" cy="83.2" r=".51"/>
<circle cx="265.4" cy="47.7" r=".51"/>
<circle cx="224.8" cy="24.8" r=".51"/>
<circle cx="196.8" cy="24.8" r=".51"/>
<circle cx="166.4" cy="24.8" r=".51"/>
<circle cx="229.8" cy="24.8" r=".51"/>
<circle cx="163.8" cy="108.6" r=".51"/>
<circle cx="174" cy="83.2" r=".51"/>
<circle cx="41.9" cy="37.5" r=".51"/>
<circle cx="92.7" cy="37.5" r=".51"/>
<circle cx="224.8" cy="62.9" r=".51"/>
<circle cx="189.2" cy="62.9" r=".51"/>
<circle cx="229.8" cy="62.9" r=".51"/>
<circle cx="31.8" cy="121.3" r=".51"/>
<circle cx="31.8" cy="111.2" r=".51"/>
<circle cx="100.3" cy="141.7" r=".51"/>
<circle cx="100.3" cy="129" r=".51"/>
<circle cx="62.3" cy="90.9" r=".51"/>
<circle cx="62.3" cy="73.1" r=".51"/>
<circle cx="39.4" cy="172.1" r=".51"/>
<circle cx="67.3" cy="172.1" r=".51"/>
<circle cx="62.3" cy="172.1" r=".51"/>
<circle cx="250.2" cy="93.4" r=".51"/>
<circle cx="262.9" cy="93.4" r=".51"/>
<circle cx="262.9" cy="111.2" r=".51"/>
<circle cx="245.1" cy="111.2" r=".51"/>
<circle cx="34.3" cy="93.4" r=".51"/>
<circle cx="168.9" cy="144.2" r=".51"/>
<circle cx="168.9" cy="154.3" r=".51"/>
<circle cx="234.9" cy="75.6" r=".51"/>
<circle cx="158.7" cy="40.1" r=".51"/>
<circle cx="151.1" cy="47.7" r=".51"/>
<circle cx="80" cy="126.4" r=".51"/>
<circle cx="85.1" cy="126.4" r=".51"/>
</g>
<path d="M34.3 68.5h8.3M22.2 119.3h6M125.7 175.1h8.3" fill="none" stroke="#008080" stroke-width=".21"/>
<g font-size="2.9" fill="#808080">
<text x="59.2" y="115.4">IC31</text>
<text x="51.1" y="139.8">TPS3705-33D</text>
</g>
<g font-size="2.5" fill="#c0c0c0">
<text x="21.6" y="22.3">Remote programming inputs</text>
<text x="123.2" y="22.3">Channel 1 V/F converter for battery NTC (optional)</text>
<text x="21.6" y="60.4">Power-on reset generator and power control</text>
<text x="123.2" y="73.1">External trigger protection and level shifter/buffer</text>
<text x="224.8" y="72.5">Rotary encoder</text>
<text x="125.1" y="137.2">Opto-isolated digital output</text>
<text x="21.6" y="154.4">Master sync signal phase shifting</text>
<text x="125.1" y="170.2">DOUT2 driver</text>
</g>
<g font-size="2.5" fill="#808080">
<text x="19.9" y="33.4">X13-15</text>
<text x="46.4" y="33">+3V3</text>
<text x="70.7" y="33.4">X15-15</text>
<text x="94.6" y="33">+3V3</text>
<text x="207.6" y="34.4">IC28</text>
<text x="262" y="31.7">+3V3</text>
<text x="20.1" y="38.4">X13-11</text>
<text x="61" y="38.4">X12-8</text>
<text x="70.9" y="38.4">X15-11</text>
<text x="111.8" y="38.4">X14-8</text>
<text x="139.5" y="41.4">BC857BS</text>
<text x="143.6" y="38.8">IC27B</text>
<text x="167" y="42">BC857BS</text>
<text x="167" y="39.5">IC27A</text>
<text x="235.3" y="39.6">180R</text>
<text x="235.3" y="37.3">R150</text>
<text x="44.5" y="45.4">SMAJ18A</text>
<text x="44.5" y="43.3">ZD11</text>
<text x="95.3" y="45.4">SMAJ18A</text>
<text x="95.3" y="43.3">ZD12</text>
<text x="170.6" y="46.2">R152</text>
<text x="180.7" y="46.2">R153</text>
<text x="232" y="46.1">100n</text>
<text x="232" y="44.1">C132</text>
<text x="251.5" y="44.4">OK5</text>
<text x="266.7" y="44.9">1K8</text>
<text x="266.7" y="42.7">R151</text>
<text x="67" y="51.1">X14-7</text>
<text x="122.9" y="53.7">X12-6</text>
<text x="143.5" y="51.6">R177</text>
<text x="170.6" y="51">750R</text>
<text x="180.7" y="51">750R</text>
<text x="143.5" y="55.7">220R</text>
<text x="192" y="56.2">47</text>
<text x="192" y="54.3">C133</text>
<text x="194.8" y="56.2">n</text>
<text x="206.4" y="57.9">TLC555</text>
<text x="248" y="58.4">HCPL-181</text>
<text x="77.5" y="64.2">Q32</text>
<text x="122.9" y="63.8">X12-7</text>
<text x="269.2" y="60.9">GND</text>
<text x="47" y="67.4">IC29C</text>
<text x="67.3" y="71.6">R154</text>
<text x="77.5" y="66.7">2N7002</text>
<text x="97" y="67.3">+3V3</text>
<text x="67.3" y="76.4">47K</text>
<text x="76.8" y="76.8">GND</text>
<text x="44.5" y="80.7">SN74LVC08APWR</text>
<text x="99.1" y="81.4">IC29P</text>
<text x="110.1" y="83.5">100n</text>
<text x="110.1" y="81.6">C134</text>
<text x="159" y="81.5">BAT54S</text>
<text x="163.6" y="79.3">D19</text>
<text x="178.2" y="81.8">R155</text>
<text x="189.1" y="81.5">D20</text>
<text x="200" y="82">FB7</text>
<text x="237.1" y="83.5">10n</text>
<text x="237.1" y="81.6">C135</text>
<text x="243" y="78.8">+3V3</text>
<text x="47" y="85.2">IC29D</text>
<text x="77.5" y="89.6">2N7002</text>
<text x="77.5" y="87.1">Q33</text>
<text x="178.2" y="86.6">100R</text>
<text x="186.8" y="86.8">SKL16</text>
<text x="196.2" y="86.6">60R@100MHz</text>
<text x="212.7" y="84.4">+5V</text>
<text x="229.9" y="88.8">SW2</text>
<text x="235.3" y="88.8">-2</text>
<text x="251.4" y="90">4K7</text>
<text x="251.4" y="87.8">R156</text>
<text x="67.3" y="94.5">R158</text>
<text x="102.2" y="93.9">GND</text>
<text x="149.4" y="90.7">GND</text>
<text x="165.8" y="90.9">ZD13</text>
<text x="167.5" y="93">4V3</text>
<text x="182" y="91.5">+3V3</text>
<text x="188.7" y="95.6">C136</text>
<text x="255.2" y="91.9">10K</text>
<text x="40" y="101">IC29A</text>
<text x="43.8" y="98.5">SN74LVC08APWR</text>
<text x="67.3" y="99.3">47K</text>
<text x="175.9" y="99.8">GND</text>
<text x="189.1" y="98.1">100n</text>
<text x="246.4" y="100.5">R159</text>
<text x="255.2" y="96.7">R157</text>
<text x="265" y="98.7">10n</text>
<text x="265" y="96.8">C137</text>
<text x="40" y="103.6">SN74LVC08APWR</text>
<text x="76.8" y="102.2">GND</text>
<text x="138.4" y="107.2">R161</text>
<text x="151.1" y="107.2">R162</text>
<text x="171.4" y="107.2">R163</text>
<text x="191.8" y="105.5">IC30A</text>
<text x="198.3" y="102.2">GND</text>
<text x="204.5" y="107.2">R164</text>
<text x="232.4" y="106.6">SW2-1</text>
<text x="246.4" y="102.7">4K7</text>
<text x="259.2" y="107.3">GND</text>
<text x="67.3" y="109.7">R160</text>
<text x="78.8" y="113.1">+</text>
<text x="80.2" y="113.1">3V3</text>
<text x="121" y="109.5">X12-2</text>
<text x="139.1" y="112">4K7</text>
<text x="151.8" y="112">4K7</text>
<text x="172.1" y="112">1K</text>
<text x="193" y="111.8">IC30B</text>
<text x="205.7" y="112">1K</text>
<text x="250.2" y="109.7">10K</text>
<text x="40.3" y="119.6">D21</text>
<text x="67.3" y="114.5">100K</text>
<text x="89.8" y="118.4">C139</text>
<text x="121" y="114.6">X12-1</text>
<text x="121.9" y="118.7">MC000006</text>
<text x="192.4" y="115">SN74LV1T34DBVR</text>
<text x="225.4" y="115.9" transform="rotate(-90 225.4 115.9)">PEC12R-4225F-S0024</text>
<text x="250.2" y="114.5">R165</text>
<text x="265" y="117.2">10n</text>
<text x="265" y="115.3">C138</text>
<text x="37.6" y="125.6">BAS316</text>
<text x="87.6" y="124.9">R178</text>
<text x="89.8" y="121">100n</text>
<text x="104.8" y="121.9">GND</text>
<text x="139.7" y="121.9">GND</text>
<text x="190.5" y="123.8">GND</text>
<text x="264.8" y="124.5">GND</text>
<text x="87.6" y="129.7">100</text>
<text x="91.8" y="129.7">K</text>
<text x="107.6" y="131.1">47n</text>
<text x="107.6" y="128.6">C140</text>
<text x="87.3" y="133.7">1u</text>
<text x="92.3" y="133.7">C156</text>
<text x="105.1" y="136.6">SW3</text>
<text x="114.9" y="134.6">GND</text>
<text x="72.6" y="140.4">GND</text>
<text x="133.4" y="142.4">R166</text>
<text x="152.5" y="140.9">OK6</text>
<text x="179.1" y="141">50mA</text>
<text x="179.1" y="138.5">F1</text>
<text x="188" y="141.5">MC000006</text>
<text x="94.2" y="147.4">1301.9316</text>
<text x="108.1" y="149.9">GND</text>
<text x="133.4" y="147.8">220R</text>
<text x="171.4" y="147.4">ZD14</text>
<text x="195.6" y="145.1">X14-2</text>
<text x="149" y="154.9">HCPL-181</text>
<text x="171.4" y="150.2">SMAJ18A</text>
<text x="195.6" y="155.2">X14-1</text>
<text x="107.3" y="159.9">+3V3</text>
<text x="142.9" y="158.2">GND</text>
<text x="44.5" y="166.4">IC32A</text>
<text x="72.4" y="166.4">IC32B</text>
<text x="104.1" y="172.8">IC32P</text>
<text x="115.2" y="172.4">C141</text>
<text x="44.5" y="179.8">SN74LVC2G02DCTR</text>
<text x="72.4" y="179.8">SN74LVC2G02DCTR</text>
<text x="115.2" y="174.9">100n</text>
<text x="146" y="176.6">IC29B</text>
<text x="152.4" y="183.2">X16-7</text>
<text x="107.3" y="186.1">GND</text>
<text x="133.4" y="189.9">SN74LVC08APWR</text>
</g>
<g font-size="2.5" fill="#800080">
<text x="131.4" y="48.8">Ch#1 NTC</text>
<text x="121.3" y="104.7">Input level: +2.5 ... 5.5 V</text>
</g>
<g font-size="2.5" fill="#800000">
<text x="19.1" y="187.4">Licensed under the TAPR Open Hardware License (www.tapr.org/OHL)</text>
<text x="19.1" y="189.9">More info at http://www.envox.hr/eez</text>
<text x="19.1" y="192.4">Repository: https://github.com/eez-open</text>
</g>
<g font-size="2.1" fill="#808080">
<text x="200.4" y="37.2">3</text>
<text x="204.3" y="38.3">Q</text>
<text x="212" y="38.3">TR</text>
<text x="217.5" y="37.2">2</text>
<text x="200.4" y="47.3">6</text>
<text x="200.4" y="42.3">7</text>
<text x="204.3" y="43.4">DIS</text>
<text x="213.3" y="43.4">R</text>
<text x="217.5" y="47.3">5</text>
<text x="219.5" y="42.3">4</text>
<text x="246.1" y="47.3">1</text>
<text x="260.7" y="47.3">4</text>
<text x="200.4" y="52.4">8</text>
<text x="204.3" y="48.5">THR</text>
<text x="204.3" y="53.5">V+</text>
<text x="210.1" y="53.5">GND</text>
<text x="211.9" y="48.5">CV</text>
<text x="217.5" y="52.4">1</text>
<text x="246.1" y="52.4">2</text>
<text x="260.7" y="52.4">3</text>
<text x="45.5" y="70.2">9</text>
<text x="44.3" y="75.3">10</text>
<text x="52.4" y="72.7">8</text>
<text x="100" y="75.8" transform="rotate(-90 100 75.8)">14</text>
<text x="44.3" y="88">12</text>
<text x="100" y="86.8" transform="rotate(-90 100 86.8)">7</text>
<text x="44.3" y="93.1">13</text>
<text x="52.4" y="90.5">11</text>
<text x="34" y="98.1" transform="rotate(-90 34 98.1)">3</text>
<text x="237.8" y="98.1">B</text>
<text x="31.4" y="105.1" transform="rotate(-90 31.4 105.1)">1</text>
<text x="36.5" y="105.1" transform="rotate(-90 36.5 105.1)">2</text>
<text x="188.9" y="103.8" transform="rotate(-90 188.9 103.8)">5</text>
<text x="237.8" y="103.2">A</text>
<text x="187.7" y="108.3">2</text>
<text x="197.2" y="108.3">4</text>
<text x="68.1" y="119.6">VDD</text>
<text x="75.3" y="118.5">2</text>
<text x="188.9" y="114.7" transform="rotate(-90 188.9 114.7)">3</text>
<text x="48" y="121">7</text>
<text x="51.9" y="122.1">RESET</text>
<text x="69.3" y="124.6">MR</text>
<text x="75.3" y="123.5">1</text>
<text x="48" y="126.1">5</text>
<text x="48" y="131.1">8</text>
<text x="51.9" y="127.2">PFO</text>
<text x="68.5" y="129.7">WDI</text>
<text x="69.3" y="127.2">PFI</text>
<text x="75.3" y="126.1">4</text>
<text x="75.3" y="128.6">6</text>
<text x="51.9" y="132.3">WDO</text>
<text x="67.9" y="134.8">GND</text>
<text x="75.3" y="133.7">3</text>
<text x="103.9" y="141.3">3</text>
<text x="103.9" y="143.8">4</text>
<text x="110.9" y="141.3">1</text>
<text x="110.9" y="143.8">2</text>
<text x="144.5" y="143.8">1</text>
<text x="159.1" y="143.8">4</text>
<text x="110.9" y="146.4">5</text>
<text x="144.5" y="148.9">2</text>
<text x="159.1" y="148.9">3</text>
<text x="105.1" y="167.3" transform="rotate(-90 105.1 167.3)">8</text>
<text x="42.9" y="169.2">1</text>
<text x="57" y="171.8">7</text>
<text x="70.9" y="169.2">5</text>
<text x="84.9" y="171.8">3</text>
<text x="42.9" y="174.3">2</text>
<text x="70.9" y="174.3">6</text>
<text x="105.1" y="178.2" transform="rotate(-90 105.1 178.2)">4</text>
<text x="139.4" y="176.9">4</text>
<text x="146.4" y="179.4">6</text>
<text x="139.4" y="181.9">5</text>
</g>
<g font-size="2" fill="#c0c0c0">
<text x="224.8" y="125.8">Encoder shaft length: 25 mm</text>
<text x="224.8" y="128.3">Knob head: A3116068 (OKW), Knob cap: A3216007 (OKW)</text>
</g>
<text font-size="2" fill="#800080" x="22.9" y="147.4">Note 11.1: Solder SW2 on the PCB's opposite side</text>
<g font-size="1.8" fill="#008080">
<text x="230.7" y="29.3">TEMP_FREQ1</text>
<text x="234.3" y="24.2">CH1_VDD</text>
<text x="41.5" y="36.9">AUX1_USET_IN</text>
<text x="92.3" y="36.9">AUX2_USET_IN</text>
<text x="268.4" y="47.1">BATT_NTC</text>
<text x="29.2" y="49.6">CH1_GND</text>
<text x="80" y="49.6">CH2_GND</text>
<text x="135.9" y="52.1">NTC_IN</text>
<text x="80.7" y="59.8">PWR_SSTART</text>
<text x="135.9" y="62.3">CH1_GND</text>
<text x="231.5" y="62.3">CH1_GND</text>
<text x="34.3" y="69.9">RST_OUT</text>
<text x="21.6" y="75">PWRSS</text>
<text x="268" y="75">ENC_SW</text>
<text x="81" y="80.1">PWR_DIRECT</text>
<text x="21.6" y="87.7">PWRDIR</text>
<text x="269.6" y="92.8">ENC_B</text>
<text x="211" y="108">EXT_TRIG</text>
<text x="269.6" y="110.6">ENC_A</text>
<text x="22.2" y="120.7">RESET</text>
<text x="87.4" y="138.5">WATCHDOG</text>
<text x="125.7" y="143.6">DOUT1</text>
<text x="69" y="161.3">SYNC2</text>
<text x="21.6" y="171.5">SYNC_MASTER</text>
<text x="91.9" y="171.5">SYNC1</text>
<text x="125.7" y="176.6">RST_OUT</text>
<text x="125.7" y="181.7">DOUT2</text>
</g>
<g font-size="1.8" fill="#808080">
<text x="102.2" y="78.2" transform="rotate(-90 102.2 78.2)">VDD</text>
<text x="102.2" y="86.6" transform="rotate(-90 102.2 86.6)">VSS</text>
<text x="191.1" y="106.1" transform="rotate(-90 191.1 106.1)">VDD</text>
<text x="191.1" y="114.5" transform="rotate(-90 191.1 114.5)">VSS</text>
<text x="107.3" y="169.6" transform="rotate(-90 107.3 169.6)">VDD</text>
<text x="107.3" y="178" transform="rotate(-90 107.3 178)">VSS</text>
</g>
</svg>
